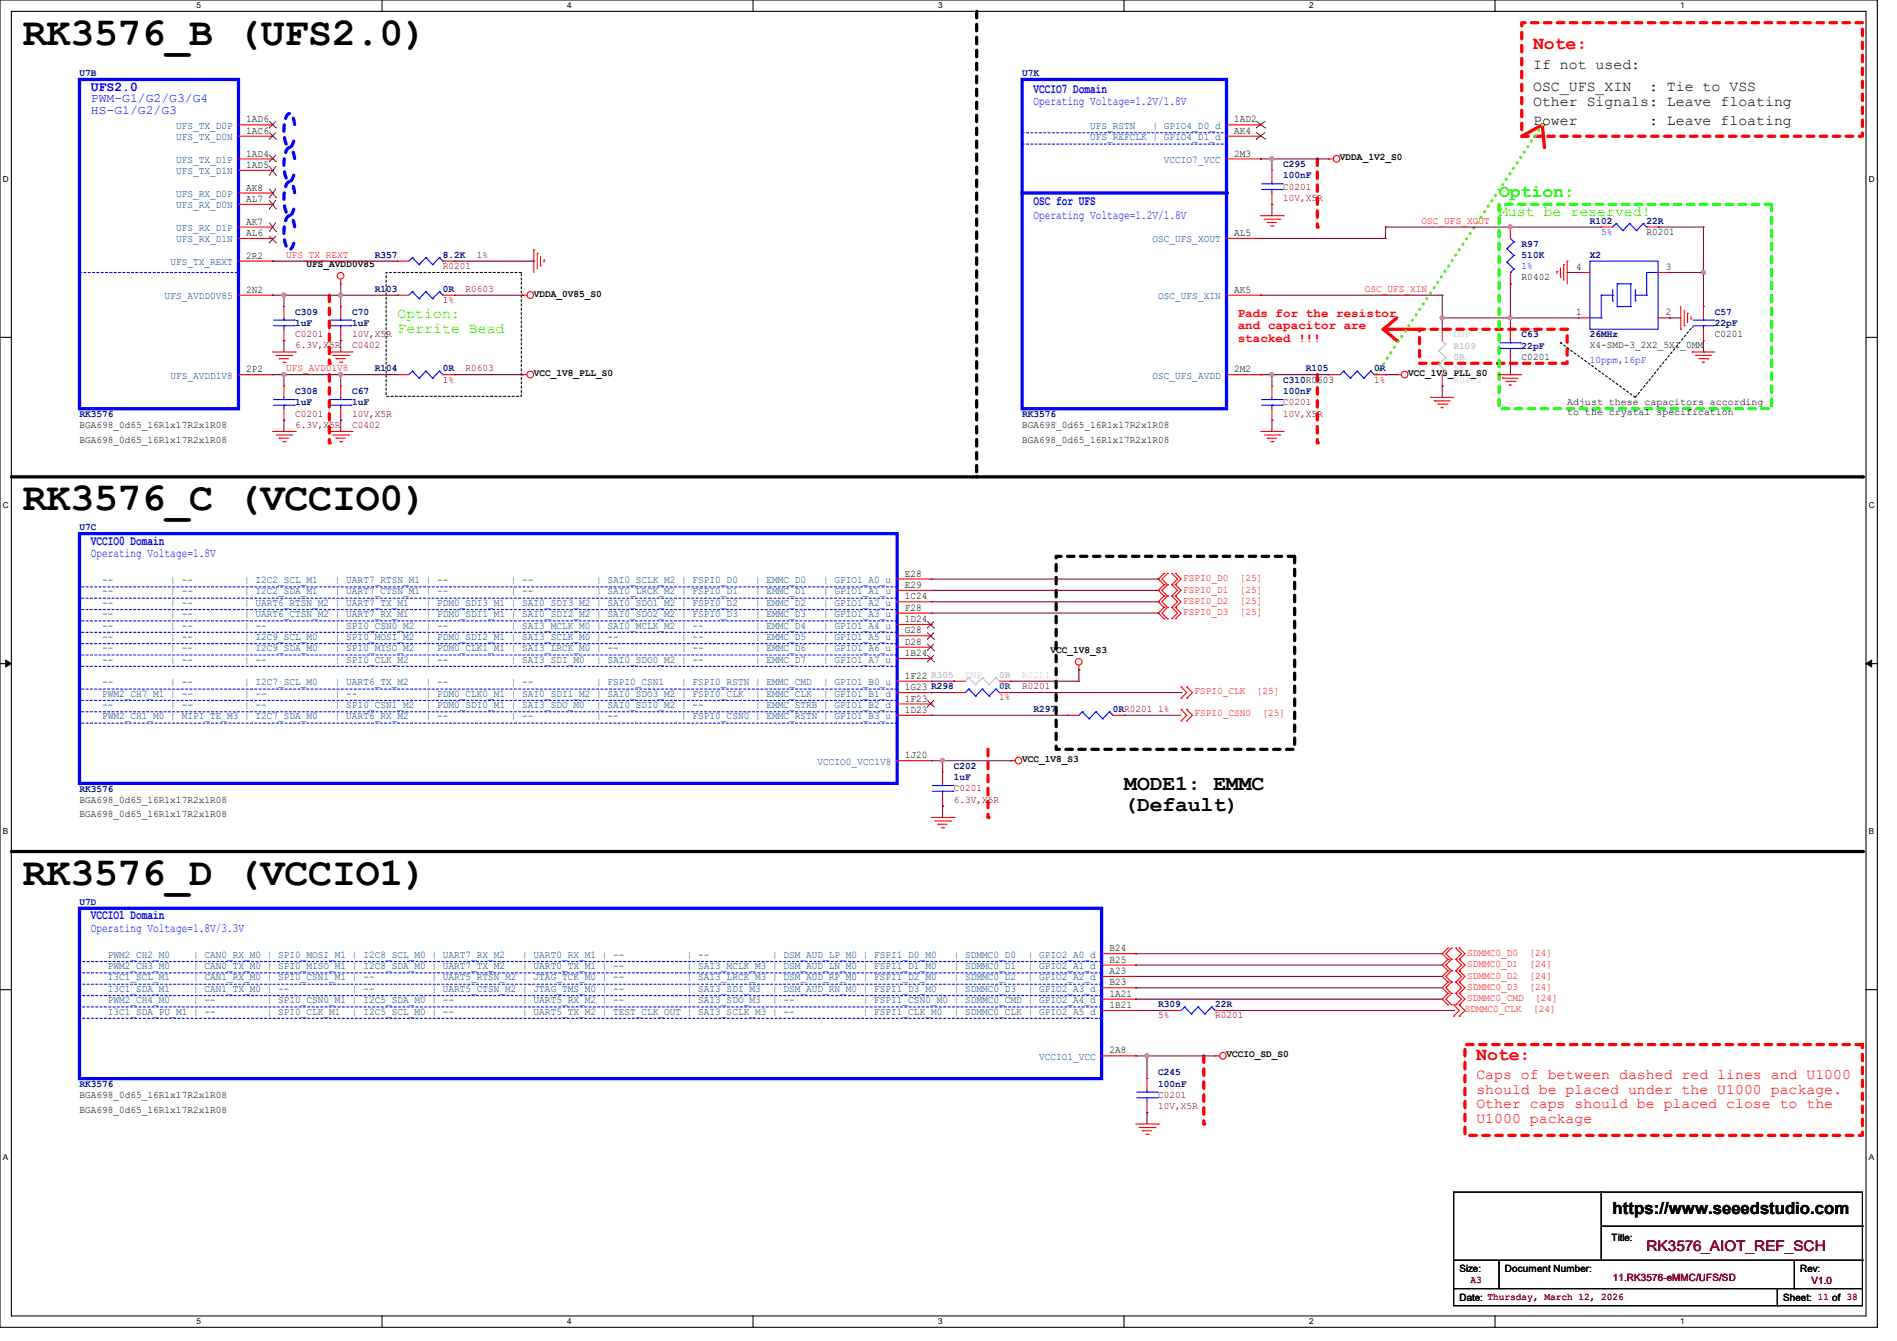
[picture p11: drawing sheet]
<svg xmlns="http://www.w3.org/2000/svg" width="297mm" height="210mm" viewBox="0 0 297 210" stroke-linecap="round" stroke-linejoin="round" font-family="sans-serif">
<path d="M0 0h293.9v207.9h-293.9zM1.8 1.8h290.3v204.3h-290.3z" fill="none" stroke="#000" stroke-width=".17"/>
<g fill="#fff">
<path d="M30.8 .2h.7v1.4h-.7z"/>
<path d="M30.8 206.2h.7v1.4h-.7z"/>
</g>
<path d="M59.8 0v1.8M59.8 206.1v1.8" fill="none" stroke="#000" stroke-width=".17"/>
<g fill="#fff">
<path d="M88.8 .2h.7v1.4h-.7z"/>
<path d="M88.8 206.2h.7v1.4h-.7z"/>
</g>
<path d="M117.9 0v1.8M117.9 206.1v1.8" fill="none" stroke="#000" stroke-width=".17"/>
<g fill="#fff">
<path d="M146.9 .2h.7v1.4h-.7z"/>
<path d="M146.9 206.2h.7v1.4h-.7z"/>
</g>
<path d="M176 0v1.8M176 206.1v1.8" fill="none" stroke="#000" stroke-width=".17"/>
<g fill="#fff">
<path d="M205 .2h.7v1.4h-.7z"/>
<path d="M205 206.2h.7v1.4h-.7z"/>
</g>
<path d="M234.1 0v1.8M234.1 206.1v1.8" fill="none" stroke="#000" stroke-width=".17"/>
<g fill="#fff">
<path d="M263.1 .2h.6v1.4h-.6z"/>
<path d="M263.1 206.2h.6v1.4h-.6z"/>
<path d="M.5 27.3h.9v1.4h-.9z"/>
<path d="M292.6 27.3h.9v1.4h-.9z"/>
<path d="M.5 78.4h.9v1.4h-.9z"/>
<path d="M292.6 78.4h.9v1.4h-.9z"/>
</g>
<path d="M0 52.8h1.8M292.1 52.8h1.8" fill="none" stroke="#000" stroke-width=".17"/>
<g fill="#fff">
<path d="M.5 129.5h.8v1.4h-.8z"/>
<path d="M292.6 129.5h.8v1.4h-.8z"/>
</g>
<path d="M0 103.9h1.8M292.1 103.9h1.8" fill="none" stroke="#000" stroke-width=".17"/>
<path d="M.9 103.4l.9 .5-.9 .5zM292.1 103.9l.9-.5v1z" fill="#000" stroke="#000" stroke-width=".16"/>
<g fill="#fff">
<path d="M.5 180.5h.8v1.4h-.8z"/>
<path d="M292.6 180.5h.8v1.4h-.8z"/>
</g>
<path d="M0 155h1.8M292.1 155h1.8" fill="none" stroke="#000" stroke-width=".17"/>
<path d="M51.6 46.2v10.7" fill="none" stroke="#f00" stroke-width=".51" stroke-dasharray="1 1"/>
<circle cx="51.6" cy="56.9" r=".25" fill="#f00" stroke-dasharray="1 1"/>
<path d="M51.6 58.7v10.6" fill="none" stroke="#f00" stroke-width=".51" stroke-dasharray="1 1"/>
<circle cx="51.6" cy="69.3" r=".25" fill="#f00" stroke-dasharray="1 1"/>
<path d="M206.2 24.9v10.7" fill="none" stroke="#f00" stroke-width=".51" stroke-dasharray="1 1"/>
<circle cx="206.2" cy="35.6" r=".25" fill="#f00" stroke-dasharray="1 1"/>
<path d="M206.2 58.7v10.6" fill="none" stroke="#f00" stroke-width=".51" stroke-dasharray="1 1"/>
<circle cx="206.2" cy="69.3" r=".25" fill="#f00" stroke-dasharray="1 1"/>
<path d="M154.7 117.3v10.7" fill="none" stroke="#f00" stroke-width=".51" stroke-dasharray="1 1"/>
<circle cx="154.7" cy="128" r=".25" fill="#f00" stroke-dasharray="1 1"/>
<path d="M188.5 165.4v10.6" fill="none" stroke="#f00" stroke-width=".51" stroke-dasharray="1 1"/>
<circle cx="188.5" cy="176" r=".25" fill="#f00" stroke-dasharray="1 1"/>
<path d="M1.8 74.7h289.8M1.8 133.3h289.8" fill="none" stroke="#000" stroke-width=".51"/>
<g fill="#000">
<circle cx="291.6" cy="74.7" r=".25"/>
<circle cx="291.6" cy="133.3" r=".25"/>
</g>
<path d="M222.2 51.6h23.2v5.3h-23.2zM229.4 163.6h62.2v14.2h-62.2z" fill="none" stroke="#f00" stroke-width=".51" stroke-dasharray="1 1"/>
<path d="M60.5 42.7h21.1v19.4h-21.1z" fill="none" stroke="#000" stroke-width=".17" stroke-dasharray=".3 .3"/>
<path d="M165.4 87.1h37.3v30.2h-37.3z" fill="none" stroke="#000" stroke-width=".51" stroke-dasharray="1 1"/>
<path d="M46.1 19.5a2.02 2.02 0 0 0-.8-1.7 1.41 1.41 0 0 0-.7 1.3 5.6 5.6 0 0 0 .5 3.9l.2 .1a1.41 1.41 0 0 0 .8-1.3l.1-.7M46.1 24.8a2.02 2.02 0 0 0-.8-1.7 1.41 1.41 0 0 0-.7 1.3 5.6 5.6 0 0 0 .5 3.9l.2 .1a1.41 1.41 0 0 0 .8-1.3l.1-.7M46.1 30.2a2.02 2.02 0 0 0-.8-1.8 1.41 1.41 0 0 0-.7 1.4 5.6 5.6 0 0 0 .5 3.8l.2 .1a1.41 1.41 0 0 0 .8-1.3l.1-.6M46.1 35.5a2.02 2.02 0 0 0-.8-1.7 1.41 1.41 0 0 0-.7 1.3 5.6 5.6 0 0 0 .5 3.9l.2 .1a1.41 1.41 0 0 0 .8-1.3l.1-.7" fill="none" stroke="#00f" stroke-width=".51" stroke-dasharray="1 1"/>
<path d="M216.6 51.6h5.6" fill="none" stroke="#f00" stroke-width=".51"/>
<circle cx="216.6" cy="51.6" r=".25" fill="#f00"/>
<path d="M218.7 49.8l-2.1 1.8" fill="none" stroke="#f00" stroke-width=".51"/>
<circle cx="216.6" cy="51.6" r=".25" fill="#f00"/>
<path d="M216.6 51.6l2.1 1.7" fill="none" stroke="#f00" stroke-width=".51"/>
<circle cx="218.7" cy="53.3" r=".25" fill="#f00"/>
<path d="M234.7 32h42.7v32h-42.7z" fill="none" stroke="#0f0" stroke-width=".51" stroke-dasharray="1 1"/>
<path d="M244.3 53.7h.1M264.9 51.2h.1M256 62.2l-11.7-8.5M256 62.2l8.9-11" fill="none" stroke="#000" stroke-width=".17" stroke-dasharray=".3 .3"/>
<path d="M152.9 1.8v72.9" fill="none" stroke="#000" stroke-width=".51" stroke-dasharray="1 1"/>
<circle cx="152.9" cy="74.7" r=".25" fill="#000" stroke-dasharray="1 1"/>
<path d="M238.3 3.6h53.3v17.7h-53.3z" fill="none" stroke="#f00" stroke-width=".51" stroke-dasharray="1 1"/>
<path d="M241.5 19.6l.3 3.5" fill="none" stroke="#f00" stroke-width=".51"/>
<circle cx="241.5" cy="19.6" r=".25" fill="#f00"/>
<path d="M241.5 19.6l-3.2 1.7" fill="none" stroke="#f00" stroke-width=".51"/>
<circle cx="241.5" cy="19.6" r=".25" fill="#f00"/>
<path d="M241.5 19.6l-26 39.1" fill="none" stroke="#80ff00" stroke-width=".51" stroke-dasharray="0 1"/>
<circle cx="215.5" cy="58.7" r=".25" fill="#80ff00" stroke-dasharray="0 1"/>
<g fill="none" stroke="#f00" stroke-width=".17">
<path d="M83.6 39.1h.1M83.6 39.1v3.6M84.1 39.7h.1M84.1 39.7v2.4M197.4 33.8h3.5M197.9 34.3h2.5M198.4 34.8h.1M198.4 34.8h1.5M199 35.4h.3M199.1 26.7h.1M199.1 32h.1M199.1 26.7v1.7"/>
<path d="M199.1 30.2v1.8M199.3 35.4h.1M200.4 34.3h.1M200.9 33.8h.1M208 24.9h.1M208 24.9h.7M42.7 55.1h3.5M43.2 55.7h2.5M43.7 56.2h.1M43.7 56.2h1.5M44.3 56.7h.3M44.6 56.7h.1"/>
<path d="M45.7 55.7h.1M46.2 55.1h.1M51.6 55.1h3.5M52.1 55.7h2.5M52.6 56.2h.1M52.6 56.2h1.5M53.2 56.7h.3M53.3 44.4h.1M53.3 43.7v.7M53.5 56.7h.1M54.6 55.7h.1M55.1 55.1h.1"/>
<path d="M62.2 58.7h.1M62.2 58.7h1.8M69.3 58.7h1.8M71.1 58.7h.1M81.8 46.2h.1M81.8 58.7h.1M81.8 46.2h.7M81.8 58.7h.7M84.6 41.6h.1M84.6 40.2v1.4M85.2 40.7h.1M85.2 40.7v.4"/>
<path d="M208 58.7h.1M208 58.7h1.8M215.1 58.7h1.8M216.9 58.7h.1M218.7 58.7h.1M218.7 58.7h.7M234.7 58.7h.1M234.7 58.7h3.6M235.2 59.2h.1M235.2 59.2h2.5M235.8 59.7h1.4M237.2 59.7h.1"/>
<path d="M243.8 42.5h.1M243.8 42.5v.3M244.3 43.4h.1M244.3 42v1.4M244.8 41.4h.1M244.8 41.4v2.5M245.4 40.9h.1M245.4 40.9v3.5M263.1 51.6h.1M263.1 48v3.6M263.7 51h.1M263.7 48.6v2.4"/>
<path d="M264.2 49.1h.1M264.2 49.1v1.4M264.8 50h.1M264.8 49.6v.4M264.9 55.1h.1M264.9 55.1h3.6M265.5 55.7h.1M265.5 55.7h2.4M266 56.2h1.4M266.5 56.7h.1M266.5 56.7h.4M266.7 48h.1"/>
<path d="M266.7 53.3h.1M266.7 48v1.8M266.7 51.6v1.7M267.4 56.2h.1M42.7 67.6h3.5M43.2 68.1h2.5M43.7 68.6h.1M43.7 68.6h1.5M44.3 69.2h.3M44.6 69.2h.1M45.7 68.1h.1M46.2 67.6h.1"/>
<path d="M51.6 67.6h3.5M52.1 68.1h2.5M52.6 68.6h.1M52.6 68.6h1.5M53.2 69.2h.3M53.5 69.2h.1M54.6 68.1h.1M55.1 67.6h.1M197.4 67.6h3.5M197.9 68.1h2.5M198.4 68.6h.1M198.4 68.6h1.5"/>
<path d="M199 69.2h.3M199.3 69.2h.1M200.4 68.1h.1M200.9 67.6h.1M224 62.2h.1M224 62.2h3.6M224.6 62.8h.1M224.6 62.8h2.4M225.1 63.3h1.4M225.6 63.8h.1M225.6 63.8h.4M226.5 63.3h.1"/>
<path d="M236.3 60.3h.1M236.3 60.3h.3M182.2 93.3h.1M182.2 95.1h.1M182.2 91.6h.1M182.2 89.8h.1M182.2 96.9h.1M182.2 93.3l-.8 .9 .8 .9M182.2 89.8l-.8 .9 .8 .9M182.2 91.6l-.8 .9 .8 .8M182.2 95.1l-.8 .9 .8 .9M182.8 95.1h.1"/>
<path d="M182.8 93.3h.1M182.8 91.6h.1M182.8 89.8h.1M182.8 96.9h.1M182.8 93.3l-.9 .9 .9 .9M182.8 91.6l-.9 .9 .9 .8M182.8 89.8l-.9 .9 .9 .9M182.8 95.1l-.9 .9 .9 .9M183.5 95.1h.1M183.5 93.3h.1M183.5 91.6h.1M183.5 89.8h.1"/>
<path d="M183.5 96.9h.1M183.5 93.3l.9 .9-.9 .9M183.5 91.6l.9 .9-.9 .8M183.5 89.8l.9 .9-.9 .9M183.5 95.1l.9 .9-.9 .9M184 93.3h.1M184 95.1h.1M184 91.6h.1M184 89.8h.1M184 96.9h.1M184 89.8l.9 .9-.9 .9M184 93.3l.9 .9-.9 .9"/>
<path d="M184 95.1l.9 .9-.9 .9M184 91.6l.9 .9-.9 .8M149.4 108.5h.1M149.4 108.5h1.7M156.5 108.5h1.7M158.2 119.1h.1M158.2 108.5h.1M158.2 119.1h.8M168.9 104.9h.1M168.9 104.2v.7M184.9 109.3h.1M184.9 107.6h.1"/>
<path d="M184.9 112.9h.1M184.9 111.1h.1M184.9 107.6l.9 .9-.9 .8M184.9 111.1l.9 .9-.9 .9M185.8 109.3h.1M185.8 107.6h.1M185.8 112.9h.1M185.8 111.1h.1M185.8 107.6l.9 .9-.9 .8M185.8 111.1l.9 .9-.9 .9M145.8 128h3.6M146.3 128.6h2.5"/>
<path d="M146.9 129.1h.1M146.9 129.1h1.4M147.4 129.6h.3M147.7 129.6h.1M148.8 128.6h.1M149.4 128h.1M183.1 158.2h.1M183.1 158.2h1.8M190.2 158.2h1.8M192 158.2h.1M226.7 150.2h.1M226.7 152h.1"/>
<path d="M226.7 148.5h.1M226.7 155.6h.1M226.7 157.4h.1M226.7 153.8h.1M226.7 153.8l-.9 .9 .9 .9M226.7 150.2l-.9 .9 .9 .9M226.7 148.5l-.9 .9 .9 .8M226.7 152l-.9 .9 .9 .9M226.7 155.6l-.9 .9 .9 .9M227.2 152h.1M227.2 150.2h.1M227.2 148.5h.1"/>
<path d="M227.2 157.4h.1M227.2 155.6h.1M227.2 153.8h.1M227.2 150.2l-.8 .9 .8 .9M227.2 148.5l-.8 .9 .8 .8M227.2 155.6l-.8 .9 .8 .9M227.2 153.8l-.8 .9 .8 .9M227.2 152l-.8 .9 .8 .9M227.6 159.1h.1M227.6 157.4h.1M227.6 157.4l.9 .8-.9 .9M227.9 152h.1"/>
<path d="M227.9 150.2h.1M227.9 148.5h.1M227.9 157.4h.1M227.9 155.6h.1M227.9 153.8h.1M227.9 150.2l.9 .9-.9 .9M227.9 148.5l.9 .9-.9 .8M227.9 155.6l.9 .9-.9 .9M227.9 153.8l.9 .9-.9 .9M227.9 152l.9 .9-.9 .9M228.5 159.1h.1M228.5 157.4h.1"/>
<path d="M228.5 150.2h.1M228.5 152h.1M228.5 148.5h.1M228.5 155.6h.1M228.5 153.8h.1M228.5 157.4l.9 .8-.9 .9M228.5 150.2l.9 .9-.9 .9M228.5 152l.9 .9-.9 .9M228.5 148.5l.9 .9-.9 .8M228.5 155.6l.9 .9-.9 .9M228.5 153.8l.9 .9-.9 .9M177.8 176h3.6"/>
<path d="M178.4 176.6h2.4M178.9 177.1h.1M178.9 177.1h1.4M179.4 177.6h.3M179.7 177.6h.1M180.8 176.6h.1M181.4 176h.1M190.2 165.4h.1M190.2 165.4h.8"/>
<circle cx="209.2" cy="24.9" r=".52"/>
<circle cx="53.3" cy="43.2" r=".52"/>
<circle cx="83" cy="58.7" r=".52"/>
<circle cx="83" cy="46.2" r=".52"/>
<circle cx="219.9" cy="58.7" r=".52"/>
<circle cx="159.5" cy="119.1" r=".52"/>
<circle cx="168.9" cy="103.6" r=".52"/>
<circle cx="191.5" cy="165.3" r=".52"/>
</g>
<g fill="none" stroke="#000" stroke-width=".17">
<path d="M227.6 186.7h64v17.8h-64zM227.6 197.4h64M234.7 197.4v4.4M250.7 186.7h.1M250.7 186.7v10.7M250.7 192h40.9M280.9 197.4v4.4M291.6 197.4h.1M291.6 192h.1M227.6 201.8h.1M227.6 201.8h64M234.7 201.8h.1"/>
<path d="M278.3 204.5h.1M278.3 201.8v2.7M280.9 201.8h.1"/>
</g>
<g fill="none" stroke="#00f" stroke-width=".17">
<path d="M197.5 28.8h3.2M197.5 29.7h3.2M199.1 29.7h.1M199.1 28.8h.1M199.1 28.4v.4M199.1 29.7v.5M200.7 28.8h.1M200.7 29.7h.1M64.6 58.1h.1M64.6 58.1l-.6 .6M64.6 58.1l1 1.1M65.6 59.2h.1"/>
<path d="M66.7 58.1h.1M66.7 58.1l-1.1 1.1M66.7 58.1l1 1.1M67.7 59.2h.1M68.8 58.1h.1M68.8 58.1l-1.1 1.1M68.8 58.1l.5 .6M69.3 58.7h.1M210.4 58.1h.1M210.4 58.1l-.6 .6M210.4 58.1l1 1.1M211.4 59.2h.1"/>
<path d="M212.5 58.1h.1M212.5 58.1l-1.1 1.1M212.5 58.1l1 1.1M213.5 59.2h.1M214.6 58.1h.1M214.6 58.1l-1.1 1.1M214.6 58.1l.5 .6M215.1 58.7h.1M265.1 50.1h3.2M265.1 51h3.2M266.7 51h.1M266.7 50.1h.1"/>
<path d="M266.7 49.8v.3M266.7 51v.6M268.3 50.1h.1M268.3 51h.1M151.7 107.9h.1M151.7 107.9l-.6 .6M151.7 107.9l1 1.1M152.7 109h.1M153.8 107.9h.1M153.8 107.9l-1.1 1.1M153.8 107.9l1.1 1.1M154.9 109h.1"/>
<path d="M155.9 107.9h.1M155.9 107.9l-1 1.1M155.9 107.9l.6 .6M156.5 108.5h.1M185.5 157.7h.1M185.5 157.7l-.6 .5M185.5 157.7l1 1.1M186.5 158.8h.1M187.6 157.7h.1M187.6 157.7l-1.1 1.1M187.6 157.7l1 1.1M188.6 158.8h.1"/>
<path d="M189.7 157.7h.1M189.7 157.7l-1.1 1.1M189.7 157.7l.5 .5M190.2 158.2h.1"/>
</g>
<path d="M160 12.4h32v51.6h-32zM160 30.2h32" fill="none" stroke="#00f" stroke-width=".51"/>
<circle cx="192" cy="30.2" r=".25" fill="#00f"/>
<g fill="none" stroke="#00f" stroke-width=".17" stroke-dasharray=".3 .3">
<path d="M160 20.8h32M160 22.6h32M192 20.8h.1M192 22.6h.1M12.4 42.7h24.9M37.3 42.7h.1M12.4 91.9h.1M12.4 93.7h.1M12.4 95.5h.1M12.4 97.2h.1M12.4 99h.1M140.5 91.9h-128.1"/>
<path d="M140.5 93.7h-128.1M140.5 95.5h-128.1M140.5 97.2h-128.1M140.5 99h-128.1M12.4 100.8h.1M12.4 102.6h.1M12.4 104.4h.1M12.4 107.9h.1M12.4 109.7h.1M12.4 111.5h.1M12.4 113.2h.1M140.5 100.8h-128.1"/>
<path d="M140.5 102.6h-128.1M140.5 104.4h-128.1M140.5 107.9h-128.1M140.5 109.7h-128.1M140.5 111.5h-128.1M140.5 113.2h-128.1M12.4 150.6h.1M12.4 152.4h.1M12.4 154.1h.1M12.4 155.9h.1M12.4 157.7h.1M12.4 159.5h.1"/>
<path d="M172.5 150.6h-160.1M172.5 152.4h-160.1M172.5 154.1h-160.1M172.5 155.9h-160.1M172.5 157.7h-160.1M172.5 159.5h-160.1"/>
</g>
<g fill="none" stroke="#f00" stroke-width=".17">
<path d="M37.3 19.6h5.4M42.7 19.6h.1M192 19.6h5.4M197.4 19.6h.1M37.3 21.3h5.4M37.3 24.9h5.4M37.3 37.3h5.4M37.3 35.6h5.4M37.3 26.7h5.4M37.3 30.2h5.4M37.3 32h5.4M42.7 21.3h.1"/>
<path d="M42.7 24.9h.1M42.7 26.7h.1M42.7 30.2h.1M42.7 32h.1M42.7 35.6h.1M42.7 37.3h.1M192 21.3h5.4M192 24.9h5.4M192 37.3h5.4M197.4 21.3h.1M197.4 24.9h.1M197.4 37.3h.1"/>
<path d="M236.5 35.6h.1M236.5 35.6v1.7M250.7 35.6h.1M250.7 35.6h1.8M257.8 35.6h1.8M259.6 35.6h.1M37.3 46.2h5.4M37.3 58.7h5.4M37.3 40.9h5.4M42.7 40.9h.1M42.7 46.2h.1M42.7 58.7h.1"/>
<path d="M44.4 48h.1M44.4 53.3h.1M44.4 48v1.8M44.4 51.6v1.7M53.3 48h.1M53.3 53.3h.1M53.3 48v1.8M53.3 51.6v1.7M62.2 46.2h.1M62.2 40.9h.1M62.2 46.2h1.8M62.2 40.9h1.8"/>
<path d="M69.3 46.2h1.8M69.3 40.9h1.8M71.1 46.2h.1M71.1 40.9h.1M192 46.2h5.4M192 58.7h5.4M197.4 46.2h.1M197.4 58.7h.1M225.8 51.6h.1M225.8 51.6v1.7M225.8 58.7v1.8M236.5 51.6h.1"/>
<path d="M236.5 56.9h.1M236.5 44.4h.1M236.5 42.7v1.7M236.5 51.6v1.7M236.5 55.1v1.8M247.1 49.8h.1M247.1 42.7h.1M247.1 49.8h1.8M247.1 42.7h1.8M259.6 49.8h1.8M259.6 42.7h1.8M261.4 42.7h.1"/>
<path d="M261.4 49.8h.1M44.4 60.5h.1M44.4 65.8h.1M44.4 60.5v1.7M44.4 64v1.8M53.3 60.5h.1M53.3 65.8h.1M53.3 60.5v1.7M53.3 64v1.8M199.1 60.5h.1M199.1 65.8h.1M199.1 60.5v1.7"/>
<path d="M199.1 64v1.8M225.8 60.5h.1M140.5 90.7h5.3M140.5 92.5h5.3M140.5 94.2h5.3M140.5 96h5.3M140.5 97.8h5.3M140.5 99.6h5.3M145.8 90.7h.1M145.8 92.5h.1M145.8 94.2h.1M145.8 96h.1"/>
<path d="M145.8 97.8h.1M145.8 99.6h.1M140.5 106.7h5.3M140.5 112h5.3M140.5 101.3h5.3M140.5 103.1h5.3M140.5 108.5h5.3M140.5 110.2h5.3M140.5 119.1h5.3M145.8 101.3h.1M145.8 103.1h.1M145.8 106.7h.1"/>
<path d="M145.8 108.5h.1M145.8 110.2h.1M145.8 112h.1M145.8 119.1h.1M149.4 106.7h.1M149.4 106.7h1.7M156.5 106.7h1.7M158.2 106.7h.1M167.1 112h.1M167.1 112h1.8M174.2 112h1.8M176 112h.1"/>
<path d="M147.6 120.9h.1M147.6 126.2h.1M147.6 120.9v1.8M147.6 124.5v1.7M172.5 149.4h5.3M172.5 151.1h5.3M172.5 152.9h5.3M172.5 154.7h5.3M172.5 156.5h5.3M172.5 158.2h5.3M177.8 149.4h.1M177.8 151.1h.1"/>
<path d="M177.8 152.9h.1M177.8 154.7h.1M177.8 156.5h.1M177.8 158.2h.1M172.5 165.4h5.3M177.8 165.4h.1M179.6 168.9h.1M179.6 174.2h.1M179.6 168.9v1.8M179.6 172.5v1.7"/>
</g>
<g fill="none" stroke="#804000" stroke-width=".16">
<path d="M42.2 19l1 1M43.2 19l-1 1M196.7 19l1.4 1M198.1 19l-1.4 1M42.2 20h.1M42.2 21.8h.1M42.2 25.3h.1M42.2 27.4h.1M42.2 31h.1M42.2 32.7h.1M42.2 36.3h.1M42.2 38h.1"/>
<path d="M42.2 20.7l1 1.1M42.2 24.3l1 1M42.2 26l1 1.4M42.2 29.6l1 1.4M42.2 31.3l1 1.4M42.2 34.8l1 1.5M42.2 37l1 1M43.2 20h.1M43.2 21.8h.1M43.2 25.3h.1M43.2 27.4h.1M43.2 31h.1"/>
<path d="M43.2 32.7h.1M43.2 36.3h.1M43.2 38h.1M43.2 20.7l-1 1.1M43.2 24.3l-1 1M43.2 26l-1 1.4M43.2 29.6l-1 1.4M43.2 31.3l-1 1.4M43.2 34.8l-1 1.5M43.2 37l-1 1M196.7 20h.1M196.7 21.8h.1"/>
<path d="M196.7 20.7l1.4 1.1M198.1 20h.1M198.1 21.8h.1M198.1 20.7l-1.4 1.1M145.2 98.3h.1M145.2 97.3l1 1M145.2 99.1l1 1M146.2 98.3h.1M146.2 97.3l-1 1M146.2 99.1l-1 1M145.2 100.1h.1M145.2 101.9h.1"/>
<path d="M145.2 103.6h.1M145.2 110.7h.1M145.2 100.8l1 1.1M145.2 102.6l1 1M145.2 109.6l1 1.1M146.2 100.1h.1M146.2 101.9h.1M146.2 103.6h.1M146.2 110.7h.1M146.2 100.8l-1 1.1M146.2 102.6l-1 1M146.2 109.6l-1 1.1"/>
</g>
<g fill="none" stroke="#c0c0c0" stroke-width=".17">
<path d="M225.3 54.9h.1M225.3 57.1h.1M225.3 54.9l1.1 1.1M225.3 57.1l1.1 1M225.8 58.7h.1M225.8 53.3l.6 .6M226.4 53.9h.1M226.4 56h.1M226.4 58.1h.1M226.4 53.9l-1.1 1M226.4 56l-1.1 1.1M226.4 58.1l-.6 .6"/>
<path d="M151.7 106.1h.1M151.7 106.1l-.6 .6M151.7 106.1l1 1.1M152.7 107.2h.1M153.8 106.1h.1M153.8 106.1l-1.1 1.1M153.8 106.1l1.1 1.1M154.9 107.2h.1M155.9 106.1h.1M155.9 106.1l-1 1.1M155.9 106.1l.6 .6M156.5 106.7h.1"/>
</g>
<g fill="none" stroke="#00f" stroke-width=".17">
<path d="M235.9 38.9h.1M235.9 38.9l1.1 1.1M236.5 37.3l.5 .6M237 37.9h.1M237 37.9l-1.1 1M253 35h.1M253 35l-.5 .6M253 35l1.1 1.1M254.1 36.1h.1M255.1 35h.1M255.1 35l-1 1.1M255.1 35l1.1 1.1"/>
<path d="M256.2 36.1h.1M257.3 35h.1M257.3 35l-1.1 1.1M257.3 35l.5 .6M257.8 35.6h.1M42.8 50.1h3.3M42.8 51h3.3M44.4 51h.1M44.4 50.1h.1M44.4 49.8v.3M44.4 51v.6M46.1 50.1h.1"/>
<path d="M46.1 51h.1M51.7 50.1h3.2M51.7 51h3.2M53.3 51h.1M53.3 50.1h.1M53.3 49.8v.3M53.3 51v.6M54.9 50.1h.1M54.9 51h.1M64.6 45.7h.1M64.6 40.3h.1M64.6 45.7l-.6 .5"/>
<path d="M64.6 45.7l1 1.1M64.6 40.3l-.6 .6M64.6 40.3l1 1.1M65.6 46.8h.1M65.6 41.4h.1M66.7 45.7h.1M66.7 40.3h.1M66.7 45.7l-1.1 1.1M66.7 45.7l1 1.1M66.7 40.3l-1.1 1.1M66.7 40.3l1 1.1M67.7 46.8h.1"/>
<path d="M67.7 41.4h.1M68.8 45.7h.1M68.8 40.3h.1M68.8 45.7l-1.1 1.1M68.8 45.7l.5 .5M68.8 40.3l-1.1 1.1M68.8 40.3l.5 .6M69.3 46.2h.1M69.3 40.9h.1M234.9 53.7h3.2M234.9 54.6h3.2M235.9 41.1h.1"/>
<path d="M235.9 41.1l1.1 1M236.5 54.6h.1M236.5 53.7h.1M236.5 42.7h.1M236.5 53.3v.4M236.5 54.6v.5M237 40h.1M237 42.1h.1M237 40l-1.1 1.1M237 42.1l-.5 .6M238.1 53.7h.1M238.1 54.6h.1"/>
<path d="M248.9 40.9h10.7v10.7h-10.7zM248.9 49.8h1.8M250.7 49.8h.1M250.7 46.2h.1M250.7 46.2h1.8M250.7 46.2v3.6M252.5 47.1h.1M252.5 46.2h.1M252.5 45.3v1.8M253.2 48h.1M253.2 44.4h.1M253.2 44.4v3.6"/>
<path d="M253.2 48h2.1M253.2 44.4h2.1M255.3 48h.1M255.3 44.4h.1M255.3 44.4v3.6M256 47.1h.1M256 45.3v1.8M256 46.2h1.8M257.8 46.2h.1M257.8 42.7h.1M257.8 42.7v3.5M257.8 42.7h1.8"/>
<path d="M259.6 42.7h.1M42.8 62.6h3.3M42.8 63.5h3.3M44.4 63.5h.1M44.4 62.6h.1M44.4 62.2v.4M44.4 63.5v.5M46.1 62.6h.1M46.1 63.5h.1M51.7 62.6h3.2M51.7 63.5h3.2M53.3 63.5h.1"/>
<path d="M53.3 62.6h.1M53.3 62.2v.4M53.3 63.5v.5M54.9 62.6h.1M54.9 63.5h.1M197.5 62.6h3.2M197.5 63.5h3.2M199.1 63.5h.1M199.1 62.6h.1M199.1 62.2v.4M199.1 63.5v.5M200.7 62.6h.1"/>
<path d="M200.7 63.5h.1M169.5 111.5h.1M169.5 111.5l-.6 .5M169.5 111.5l1 1.1M170.5 112.6h.1M171.6 111.5h.1M171.6 111.5l-1.1 1.1M171.6 111.5l1 1.1M172.6 112.6h.1M173.7 111.5h.1M173.7 111.5l-1.1 1.1M173.7 111.5l.5 .5"/>
<path d="M174.2 112h.1M146 123h3.2M146 123.9h3.2M147.6 123.9h.1M147.6 123h.1M147.6 122.7v.3M147.6 123.9v.6M149.2 123h.1M149.2 123.9h.1M178 171h3.2M178 171.9h3.2M179.6 171.9h.1"/>
<path d="M179.6 171h.1M179.6 170.7v.3M179.6 171.9v.6M181.2 171h.1M181.2 171.9h.1"/>
</g>
<path d="M12.4 12.4h24.9v51.6h-24.9zM12.4 83.6h128.1v39.1h-128.1zM12.4 142.2h160.1v26.7h-160.1z" fill="none" stroke="#00f" stroke-width=".51"/>
<g fill="none" stroke="#800040" stroke-width=".17">
<path d="M197.4 24.9h.1M197.4 24.9h10.6M197.4 37.3h19.5M199.1 24.9h.1M199.1 32h.1M199.1 24.9v1.8M199.1 32v1.8M216.9 37.3h.1M216.9 35.6h.1M216.9 35.6h33.8M216.9 35.6v1.7M236.5 35.6h.1"/>
<path d="M259.6 35.6h.1M259.6 35.6h7.1M266.7 35.6h.1M266.7 35.6v12.4M42.7 40.9h.1M42.7 46.2h.1M42.7 58.7h.1M42.7 40.9h19.5M42.7 46.2h19.5M42.7 58.7h19.5M44.4 58.7h.1M44.4 46.2h.1"/>
<path d="M44.4 53.3h.1M44.4 46.2v1.8M44.4 53.3v1.8M44.4 58.7v1.8M53.3 53.3h.1M53.3 46.2h.1M53.3 58.7h.1M53.3 44.4v3.6M53.3 53.3v1.8M53.3 58.7v1.8M62.2 46.2h.1M71.1 40.9h12.5"/>
<path d="M71.1 46.2h10.7M71.1 58.7h10.7M81.8 46.2h.1M81.8 58.7h.1M83.6 40.9h.1M197.4 46.2h.1M197.4 58.7h.1M197.4 46.2h28.4M197.4 58.7h10.6M199.1 58.7h.1M199.1 58.7v1.8M208 58.7h.1"/>
<path d="M216.9 58.7h.1M216.9 58.7h1.8M225.8 49.8h.1M225.8 46.2h.1M225.8 49.8h21.3M225.8 46.2v5.4M236.5 44.4h.1M236.5 49.8h.1M236.5 56.9h.1M236.5 44.4v7.2M236.5 56.9v1.8M245.4 42.7h.1"/>
<path d="M245.4 42.7h1.7M261.4 42.7h.1M261.4 49.8h.1M261.4 42.7h5.3M261.4 49.8h1.7M266.7 42.7h.1M266.7 55.1h.1M266.7 53.3v1.8M44.4 65.8h.1M44.4 65.8v1.8M53.3 65.8h.1M53.3 65.8v1.8"/>
<path d="M199.1 65.8h.1M199.1 65.8v1.8M225.8 60.5h.1M225.8 60.5v1.7M145.8 90.7h35.6M145.8 92.5h35.6M145.8 94.2h35.6M145.8 96h35.6M181.4 90.7h.1M181.4 92.5h.1M181.4 94.2h.1M181.4 96h.1"/>
<path d="M145.8 108.5h.1M145.8 108.5h3.6M145.8 112h21.3M145.8 119.1h12.4M145.8 106.7h3.6M147.6 119.1h.1M147.6 119.1v1.8M149.4 106.7h.1M158.2 119.1h.1M158.2 108.5h26.7M158.2 106.7h10.7M167.1 112h.1"/>
<path d="M168.9 106.7h.1M168.9 104.9h.1M168.9 104.9v1.8M176 112h.1M176 112h8.9M184.9 108.5h.1M147.6 126.2h.1M147.6 126.2v1.8M177.8 149.4h.1M177.8 151.1h.1M177.8 152.9h.1M177.8 154.7h.1"/>
<path d="M177.8 156.5h.1M177.8 158.2h.1M177.8 149.4h48M177.8 151.1h48M177.8 152.9h48M177.8 154.7h48M177.8 156.5h48M177.8 158.2h5.3M192 158.2h35.6M227.6 158.2h.1M177.8 165.4h12.4M179.6 165.4h.1"/>
<path d="M179.6 174.2h.1M179.6 165.4v3.5M179.6 174.2v1.8"/>
</g>
<g fill="#f0f" stroke="#f0f" stroke-width=".17">
<circle cx="44.4" cy="46.2" r=".32"/>
<circle cx="44.4" cy="58.7" r=".32"/>
<circle cx="199.1" cy="24.9" r=".32"/>
<circle cx="266.7" cy="42.7" r=".32"/>
<circle cx="199.1" cy="58.7" r=".32"/>
<circle cx="53.3" cy="46.2" r=".32"/>
<circle cx="53.3" cy="58.7" r=".32"/>
<circle cx="236.5" cy="49.8" r=".32"/>
<circle cx="147.6" cy="119.1" r=".32"/>
<circle cx="179.6" cy="165.3" r=".32"/>
<circle cx="236.5" cy="35.5" r=".32"/>
<circle cx="225.8" cy="49.8" r=".32"/>
</g>
<g font-size="6.2">
<text x="3.6" y="7">RK3576_B (UFS2.0)</text>
<text x="3.6" y="79.9">RK3576_C (VCCIO0)</text>
<text x="3.6" y="138.6">RK3576_D (VCCIO1)</text>
</g>
<g font-size="3.3">
<text x="176" y="123.7">MODE1: EMMC</text>
<text x="176" y="127">(Default)</text>
</g>
<g font-size="2.8" fill="#f00">
<text x="240" y="7.7">Note:</text>
<text x="231.1" y="165.9">Note:</text>
</g>
<text font-size="2.8" fill="#0f0" x="234.7" y="30.8">Option:</text>
<text font-size="2.6" x="252.5" y="190.2">https://www.seeedstudio.com</text>
<g font-size="2.3">
<text x="240" y="10.8">If not used:</text>
<text x="240" y="14.3">OSC_UFS_XIN</text>
<text x="240" y="16.6">Other Signals: Leave floating</text>
<text x="258.2" y="14.3">: Tie to VSS</text>
<text x="240" y="19.6">Power</text>
<text x="258.2" y="19.6">: Leave floating</text>
</g>
<g font-size="2.3" fill="#0f0">
<text x="234.7" y="33.9">Must be reserved!</text>
<text x="62.2" y="49.9">Option:</text>
<text x="62.2" y="52.2">Ferrite Bead</text>
</g>
<g font-size="2.3" fill="#f00">
<text x="231.1" y="169">Caps of between dashed red lines and U1000</text>
<text x="231.1" y="171.3">should be placed under the U1000 package.</text>
<text x="231.1" y="173.6">Other caps should be placed close to the</text>
<text x="231.1" y="175.9">U1000 package</text>
</g>
<text font-size="2.3" fill="#800000" x="257.8" y="195.9">RK3576_AIOT_REF_SCH</text>
<g font-size="2.1" fill="#00f">
<text x="14.2" y="14.2">UFS2.0</text>
<text x="161.8" y="14.5">VCCIO7 Domain</text>
<text x="161.8" y="32.1">OSC for UFS</text>
<text x="14.2" y="85.3">VCCIO0 Domain</text>
<text x="14.2" y="144">VCCIO1 Domain</text>
</g>
<g font-size="1.9" fill="#00f">
<text x="14.2" y="15.9">PWM-G1/G2/G3/G4</text>
<text x="14.2" y="17.9">HS-G1/G2/G3</text>
<text x="161.8" y="16.5">Operating Voltage=1.2V/1.8V</text>
<text x="161.8" y="34.2">Operating Voltage=1.2V/1.8V</text>
<text x="14.2" y="87.2">Operating Voltage=1.8V</text>
<text x="14.2" y="145.9">Operating Voltage=1.8V/3.3V</text>
</g>
<g font-size="1.9" fill="#f00">
<text x="193.8" y="49.6">Pads for the resistor</text>
<text x="193.8" y="51.6">and capacitor are</text>
<text x="193.8" y="53.5">stacked !!!</text>
</g>
<g font-size="1.6" fill="#000080">
<text x="12.4" y="11.9">U7B</text>
<text x="160" y="11.9">U7K</text>
<text x="200.9" y="26.2">C295</text>
<text x="200.9" y="27.9">100nF</text>
<text x="248.9" y="35.1">R102</text>
<text x="257.8" y="35.1">22R</text>
<text x="58.7" y="40.4">R357</text>
<text x="69.3" y="40.4">8.2K</text>
<text x="238.2" y="38.6">R97</text>
<text x="238.2" y="40.4">510K</text>
<text x="248.9" y="40.4">X2</text>
<text x="58.7" y="45.7">R103</text>
<text x="69.3" y="45.7">0R</text>
<text x="46.2" y="49.3">C309</text>
<text x="46.2" y="51.1">1uF</text>
<text x="55.1" y="49.3">C70</text>
<text x="55.1" y="51.1">1uF</text>
<text x="238.2" y="52.8">C63</text>
<text x="248.9" y="52.8">26MHz</text>
<text x="268.5" y="49.3">C57</text>
<text x="268.5" y="51.1">22pF</text>
<text x="58.7" y="58.2">R104</text>
<text x="69.3" y="58.2">0R</text>
<text x="200.9" y="59.9">C310R0603</text>
<text x="204.5" y="58.2">R105</text>
<text x="215.1" y="58.2">0R</text>
<text x="238.2" y="54.6">22pF</text>
<text x="12.4" y="65.3">RK3576</text>
<text x="46.2" y="61.7">C308</text>
<text x="46.2" y="63.5">1uF</text>
<text x="55.1" y="61.7">C67</text>
<text x="55.1" y="63.5">1uF</text>
<text x="160" y="65.3">RK3576</text>
<text x="200.9" y="61.7">100nF</text>
<text x="12.4" y="83.1">U7C</text>
<text x="156.5" y="108">0R</text>
<text x="161.8" y="111.5">R297</text>
<text x="174.2" y="111.5">0RR0201</text>
<text x="12.4" y="124">RK3576</text>
<text x="149.3" y="120.4">C202</text>
<text x="149.3" y="122.2">1uF</text>
<text x="12.4" y="141.7">U7D</text>
<text x="181.3" y="157.7">R309</text>
<text x="190.2" y="157.7">22R</text>
<text x="12.4" y="170.2">RK3576</text>
<text x="181.3" y="168.4">C245</text>
<text x="181.3" y="170.2">100nF</text>
</g>
<g font-size="1.6" fill="#004080">
<text x="27.6" y="20.2">UFS_TX_D0P</text>
<text x="27.6" y="22">UFS_TX_D0N</text>
<text x="170.7" y="20.2">UFS_RSTN</text>
<text x="170.7" y="22">UFS_REFCLK | GPIO4_D1_d</text>
<text x="180.5" y="20.2">| GPIO4_D0_d</text>
<text x="27.6" y="25.5">UFS_TX_D1P</text>
<text x="27.6" y="27.3">UFS_TX_D1N</text>
<text x="182.2" y="25.5">VCCIO7_VCC</text>
<text x="27.6" y="30.9">UFS_RX_D0P</text>
<text x="27.6" y="32.6">UFS_RX_D0N</text>
<text x="26.7" y="41.5">UFS_TX_REXT</text>
<text x="27.6" y="36.2">UFS_RX_D1P</text>
<text x="27.6" y="38">UFS_RX_D1N</text>
<text x="180.5" y="38">OSC_UFS_XOUT</text>
<text x="25.8" y="46.9">UFS_AVDD0V85</text>
<text x="181.3" y="46.9">OSC_UFS_XIN</text>
<text x="26.7" y="59.3">UFS_AVDD1V8</text>
<text x="180.5" y="59.3">OSC_UFS_AVDD</text>
<text x="16" y="91.3">--</text>
<text x="16" y="93.1">--</text>
<text x="16" y="94.9">--</text>
<text x="26.7" y="91.3">| --</text>
<text x="26.7" y="93.1">| --</text>
<text x="26.7" y="94.9">| --</text>
<text x="38.2" y="91.3">| I2C2_SCL_M1</text>
<text x="38.2" y="93.1">| I2C2_SDA_M1</text>
<text x="38.2" y="94.9">| UART6_RTSN_M2 | UART7_TX_M1</text>
<text x="52.4" y="91.3">| UART7_RTSN_M1 | --</text>
<text x="52.4" y="93.1">| UART7_CTSN_M1 | --</text>
<text x="66.7" y="94.9">| PDM0_SDI3_M1 | SAI0_SDI3_M2 | SAI0_SDO1_M2 | FSPI0_D2</text>
<text x="80" y="91.3">| --</text>
<text x="80" y="93.1">| --</text>
<text x="93.3" y="91.3">| SAI0_SCLK_M2 | FSPI0_D0</text>
<text x="93.3" y="93.1">| SAI0_LRCK_M2 | FSPI0_D1</text>
<text x="118.2" y="91.3">| EMMC_D0</text>
<text x="118.2" y="93.1">| EMMC_D1</text>
<text x="118.2" y="94.9">| EMMC_D2</text>
<text x="128.9" y="91.3">| GPIO1_A0_u</text>
<text x="128.9" y="93.1">| GPIO1_A1_u</text>
<text x="128.9" y="94.9">| GPIO1_A2_u</text>
<text x="16" y="96.6">--</text>
<text x="16" y="98.4">--</text>
<text x="16" y="100.2">--</text>
<text x="16" y="102">--</text>
<text x="26.7" y="96.6">| --</text>
<text x="26.7" y="98.4">| --</text>
<text x="26.7" y="100.2">| --</text>
<text x="26.7" y="102">| --</text>
<text x="38.2" y="96.6">| UART6_CTSN_M2 | UART7_RX_M1</text>
<text x="38.2" y="98.4">| --</text>
<text x="38.2" y="100.2">| I2C9_SCL_M0</text>
<text x="38.2" y="102">| I2C9_SDA_M0</text>
<text x="52.4" y="98.4">| SPI0_CSN0_M2</text>
<text x="52.4" y="100.2">| SPI0_MOSI_M2</text>
<text x="52.4" y="102">| SPI0_MISO_M2</text>
<text x="66.7" y="96.6">| PDM0_SDI1_M1 | SAI0_SDI2_M2 | SAI0_SDO2_M2 | FSPI0_D3</text>
<text x="66.7" y="98.4">| --</text>
<text x="66.7" y="100.2">| PDM0_SDI2_M1 | SAI3_SCLK_M0 | --</text>
<text x="66.7" y="102">| PDM0_CLK1_M1 | SAI3_LRCK_M0 | --</text>
<text x="80" y="98.4">| SAI3_MCLK_M0 | SAI0_MCLK_M2 | --</text>
<text x="106.7" y="100.2">| --</text>
<text x="106.7" y="102">| --</text>
<text x="118.2" y="96.6">| EMMC_D3</text>
<text x="118.2" y="98.4">| EMMC_D4</text>
<text x="118.2" y="100.2">| EMMC_D5</text>
<text x="118.2" y="102">| EMMC_D6</text>
<text x="128.9" y="96.6">| GPIO1_A3_u</text>
<text x="128.9" y="98.4">| GPIO1_A4_u</text>
<text x="128.9" y="100.2">| GPIO1_A5_u</text>
<text x="128.9" y="102">| GPIO1_A6_u</text>
<text x="16" y="103.8">--</text>
<text x="16" y="107.3">--</text>
<text x="26.7" y="103.8">| --</text>
<text x="26.7" y="107.3">| --</text>
<text x="38.2" y="103.8">| --</text>
<text x="38.2" y="107.3">| I2C7_SCL_M0</text>
<text x="52.4" y="103.8">| SPI0_CLK_M2</text>
<text x="52.4" y="107.3">| UART6_TX_M2</text>
<text x="66.7" y="103.8">| --</text>
<text x="66.7" y="107.3">| --</text>
<text x="80" y="103.8">| SAI3_SDI_M0</text>
<text x="80" y="107.3">| --</text>
<text x="93.3" y="103.8">| SAI0_SDO0_M2 | --</text>
<text x="93.3" y="107.3">| FSPI0_CSN1</text>
<text x="106.7" y="107.3">| FSPI0_RSTN | EMMC_CMD</text>
<text x="118.2" y="103.8">| EMMC_D7</text>
<text x="128.9" y="103.8">| GPIO1_A7_u</text>
<text x="128.9" y="107.3">| GPIO1_B0_u</text>
<text x="16" y="109.1">PWM2_CH7_M1 | --</text>
<text x="16" y="110.9">--</text>
<text x="16" y="112.6">PWM2_CH1_M0 | MIPI_TE_M3 | I2C7_SDA_M0</text>
<text x="26.7" y="110.9">| --</text>
<text x="38.2" y="109.1">| --</text>
<text x="38.2" y="110.9">| --</text>
<text x="52.4" y="109.1">| --</text>
<text x="52.4" y="110.9">| SPI0_CSN1_M2</text>
<text x="52.4" y="112.6">| UART6_RX_M2</text>
<text x="66.7" y="109.1">| PDM0_CLK0_M1 | SAI0_SDI1_M2 | SAI0_SDO3_M2 | FSPI0_CLK</text>
<text x="66.7" y="110.9">| PDM0_SDI0_M1 | SAI3_SDO_M0</text>
<text x="66.7" y="112.6">| --</text>
<text x="80" y="112.6">| --</text>
<text x="93.3" y="110.9">| SAI0_SDI0_M2 | --</text>
<text x="93.3" y="112.6">| --</text>
<text x="106.7" y="112.6">| FSPI0_CSN0 | EMMC_RSTN | GPIO1_B3_u</text>
<text x="118.2" y="109.1">| EMMC_CLK</text>
<text x="118.2" y="110.9">| EMMC_STRB | GPIO1_B2_d</text>
<text x="128.9" y="109.1">| GPIO1_B1_d</text>
<text x="128" y="119.8">VCCIO0_VCC1V8</text>
<text x="16.9" y="150">PWM2_CH2_M0</text>
<text x="30.2" y="150">| CAN0_RX_M0 | SPI0_MOSI_M1 | I2C8_SCL_M0 | UART7_RX_M2</text>
<text x="81.8" y="150">| UART0_RX_M1 | --</text>
<text x="107.5" y="150">| --</text>
<text x="120.9" y="150">| DSM_AUD_LP_M0 | FSPI1_D0_M0</text>
<text x="149.3" y="150">| SDMMC0_D0</text>
<text x="160.9" y="150">| GPIO2_A0_d</text>
<text x="16.9" y="151.8">PWM2_CH3_M0</text>
<text x="16.9" y="153.5">I3C1_SCL_M1</text>
<text x="16.9" y="155.3">I3C1_SDA_M1</text>
<text x="30.2" y="151.8">| CAN0_TX_M0 | SPI0_MISO_M1 | I2C8_SDA_M0 | UART7_TX_M2</text>
<text x="30.2" y="153.5">| CAN1_RX_M0 | SPI0_CSN1_M1 | --</text>
<text x="30.2" y="155.3">| CAN1_TX_M0 | --</text>
<text x="55.1" y="155.3">| --</text>
<text x="67.6" y="153.5">| UART5_RTSN_M2 | JTAG_TCK_M0 | --</text>
<text x="67.6" y="155.3">| UART5_CTSN_M2 | JTAG_TMS_M0 | --</text>
<text x="81.8" y="151.8">| UART0_TX_M1 | --</text>
<text x="107.5" y="151.8">| SAI3_MCLK_M3 | DSM_AUD_LN_M0 | FSPI1_D1_M0</text>
<text x="107.5" y="153.5">| SAI3_LRCK_M3 | DSM_AUD_RP_M0 | FSPI1_D2_M0</text>
<text x="107.5" y="155.3">| SAI3_SDI_M3</text>
<text x="120.9" y="155.3">| DSM_AUD_RN_M0 | FSPI1_D3_M0</text>
<text x="149.3" y="151.8">| SDMMC0_D1</text>
<text x="149.3" y="153.5">| SDMMC0_D2</text>
<text x="149.3" y="155.3">| SDMMC0_D3</text>
<text x="160.9" y="151.8">| GPIO2_A1_d</text>
<text x="160.9" y="153.5">| GPIO2_A2_d</text>
<text x="160.9" y="155.3">| GPIO2_A3_d</text>
<text x="16.9" y="157.1">PWM2_CH4_M0</text>
<text x="16.9" y="158.9">I3C1_SDA_PU_M1 | --</text>
<text x="30.2" y="157.1">| --</text>
<text x="41.8" y="157.1">| SPI0_CSN0_M1 | I2C5_SDA_M0 | --</text>
<text x="41.8" y="158.9">| SPI0_CLK_M1</text>
<text x="55.1" y="158.9">| I2C5_SCL_M0 | --</text>
<text x="81.8" y="157.1">| UART5_RX_M2 | --</text>
<text x="81.8" y="158.9">| UART5_TX_M2 | TEST_CLK_OUT | SAI3_SCLK_M3 | --</text>
<text x="107.5" y="157.1">| SAI3_SDO_M3</text>
<text x="120.9" y="157.1">| --</text>
<text x="135.1" y="157.1">| FSPI1_CSN0_M0 | SDMMC0_CMD | GPIO2_A4_d</text>
<text x="135.1" y="158.9">| FSPI1_CLK_M0</text>
<text x="149.3" y="158.9">| SDMMC0_CLK | GPIO2_A5_d</text>
<text x="162.7" y="166">VCCIO1_VCC</text>
</g>
<g font-size="1.6">
<text x="38.6" y="19.2">1AD6</text>
<text x="38.6" y="21">1AC6</text>
<text x="193.2" y="19.2">1AD2</text>
<text x="193.2" y="21">AK4</text>
<text x="38.6" y="24.5">1AD4</text>
<text x="38.6" y="26.3">1AD5</text>
<text x="38.6" y="29.8">AK8</text>
<text x="193.2" y="24.5">2M3</text>
<text x="209.8" y="25.1">VDDA_1V2_S0</text>
<text x="38.6" y="31.6">AL7</text>
<text x="38.6" y="35.2">AK7</text>
<text x="38.6" y="37">AL6</text>
<text x="38.6" y="40.5">2R2</text>
<text x="48" y="41.8">UFS_AVDD0V85</text>
<text x="193.2" y="37">AL5</text>
<text x="257.8" y="36.8">R0201</text>
<text x="38.6" y="45.8">2N2</text>
<text x="83.6" y="46.4">VDDA_0V85_S0</text>
<text x="193.2" y="45.8">AK5</text>
<text x="238.2" y="43.9">R0402</text>
<text x="246.8" y="42.3">4</text>
<text x="260.8" y="42.3">3</text>
<text x="246.8" y="49.4">1</text>
<text x="260.8" y="49.4">2</text>
<text x="268.5" y="52.8">C0201</text>
<text x="38.6" y="58.3">2P2</text>
<text x="83.6" y="58.9">VCC_1V8_PLL_S0</text>
<text x="193.2" y="58.3">2M2</text>
<text x="220.5" y="58.9">VCC_1V8_PLL_S0</text>
<text x="238.2" y="56.3">C0201</text>
<text x="248.9" y="54.6">X4-SMD-3_2X2_5X1_0MM</text>
<text x="245.4" y="63.5">Adjust these capacitors according</text>
<text x="245.4" y="65">to the crystal specification</text>
<text x="12.4" y="67">BGA698_0d65_16R1x17R2x1R08</text>
<text x="12.4" y="69.3">BGA698_0d65_16R1x17R2x1R08</text>
<text x="160" y="67">BGA698_0d65_16R1x17R2x1R08</text>
<text x="160" y="69.3">BGA698_0d65_16R1x17R2x1R08</text>
<text x="141.7" y="90.3">E28</text>
<text x="141.7" y="92.1">E29</text>
<text x="141.7" y="93.9">1C24</text>
<text x="141.7" y="95.6">F28</text>
<text x="141.7" y="97.4">1D24</text>
<text x="141.7" y="99.2">G28</text>
<text x="141.7" y="101">D28</text>
<text x="141.7" y="102.7">1B24</text>
<text x="141.7" y="106.3">1F22 R305</text>
<text x="164.5" y="102.3">VCC_1V8_S3</text>
<text x="141.7" y="108.1">1G23 R298</text>
<text x="141.7" y="109.9">1F23</text>
<text x="141.7" y="111.6">1D23</text>
<text x="141.7" y="118.7">1J20</text>
<text x="160" y="119.3">VCC_1V8_S3</text>
<text x="12.4" y="125.7">BGA698_0d65_16R1x17R2x1R08</text>
<text x="12.4" y="128">BGA698_0d65_16R1x17R2x1R08</text>
<text x="173.7" y="149">B24</text>
<text x="173.7" y="150.7">B25</text>
<text x="173.7" y="152.5">A23</text>
<text x="173.7" y="154.3">B23</text>
<text x="173.7" y="156.1">1A21</text>
<text x="173.7" y="157.9">1B21</text>
<text x="173.7" y="165">2A8</text>
<text x="192" y="165.6">VCCIO_SD_S0</text>
<text x="12.4" y="171.9">BGA698_0d65_16R1x17R2x1R08</text>
<text x="12.4" y="174.2">BGA698_0d65_16R1x17R2x1R08</text>
<text x="252.3" y="194.4">Title:</text>
<text x="228.5" y="199.1">Size:</text>
<text x="228.5" y="203.8">Date: Thursday, March 12, 2026</text>
<text x="235.6" y="199.1">Document Number:</text>
<text x="279.2" y="203.8">Sheet: 11 of 38</text>
<text x="281.8" y="199.1">Rev:</text>
</g>
<g font-size="1.6" fill="#800000">
<text x="200.9" y="29.7">C0201</text>
<text x="200.9" y="31.5">10V,X5R</text>
<text x="74.7" y="40.3">1%</text>
<text x="69.3" y="47.5">1%</text>
<text x="69.3" y="42.1">R0201</text>
<text x="72.9" y="45.7">R0603</text>
<text x="46.2" y="52.8">C0201</text>
<text x="55.1" y="52.8">10V,X5R</text>
<text x="46.2" y="54.6">6.3V,X5R</text>
<text x="55.1" y="54.6">C0402</text>
<text x="69.3" y="59.9">1%</text>
<text x="72.9" y="58.1">R0603</text>
<text x="215.1" y="59.9">1%</text>
<text x="46.2" y="65.2">C0201</text>
<text x="55.1" y="65.2">10V,X5R</text>
<text x="200.9" y="63.5">C0201</text>
<text x="200.9" y="65.2">10V,X5R</text>
<text x="46.2" y="67">6.3V,X5R</text>
<text x="55.1" y="67">C0402</text>
<text x="160" y="107.9">R0201</text>
<text x="156.5" y="109.7">1%</text>
<text x="181.3" y="111.5">1%</text>
<text x="149.3" y="123.9">C0201</text>
<text x="149.3" y="125.7">6.3V,X5R</text>
<text x="181.3" y="159.5">5%</text>
<text x="190.2" y="159.5">R0201</text>
<text x="181.3" y="171.9">C0201</text>
<text x="181.3" y="173.7">10V,X5R</text>
<text x="230.2" y="200.9">A3</text>
<text x="252.5" y="200.6">11.RK3576-eMMC/UFS/SD</text>
<text x="283.6" y="201.1">V1.0</text>
</g>
<g font-size="1.6" fill="#f00">
<text x="222.6" y="35">OSC_UFS_XOUT</text>
<text x="44.8" y="40.3">UFS_TX_REXT</text>
<text x="213.7" y="45.7">OSC_UFS_XIN</text>
<text x="44.8" y="58.1">UFS_AVDD1V8</text>
<text x="185.2" y="94.6">FSPI0_D2</text>
<text x="185.2" y="92.8">FSPI0_D1</text>
<text x="185.2" y="91">FSPI0_D0</text>
<text x="194.1" y="94.6">[25]</text>
<text x="194.1" y="92.8">[25]</text>
<text x="194.1" y="91">[25]</text>
<text x="185.2" y="96.4">FSPI0_D3</text>
<text x="194.1" y="96.4">[25]</text>
<text x="187" y="108.6">FSPI0_CLK</text>
<text x="187" y="112.2">FSPI0_CSN0</text>
<text x="196.8" y="108.6">[25]</text>
<text x="197.7" y="112.2">[25]</text>
<text x="229.7" y="149.7">SDMMC0_D0</text>
<text x="239.5" y="149.7">[24]</text>
<text x="229.7" y="151.5">SDMMC0_D1</text>
<text x="229.7" y="155">SDMMC0_D3</text>
<text x="229.7" y="153.2">SDMMC0_D2</text>
<text x="239.5" y="151.5">[24]</text>
<text x="239.5" y="155">[24]</text>
<text x="239.5" y="153.2">[24]</text>
<text x="229.3" y="158.4">SDMMC0_CLK</text>
<text x="229.7" y="156.8">SDMMC0_CMD</text>
<text x="240" y="158.4">[24]</text>
<text x="240.4" y="156.8">[24]</text>
</g>
<g font-size="1.6" fill="#00f">
<text x="250.7" y="36.8">5%</text>
<text x="238.2" y="42.1">1%</text>
<text x="248.9" y="56.9">10ppm,16pF</text>
</g>
<g font-size="1.6" fill="#c0c0c0">
<text x="227.6" y="52.8">DNP</text>
<text x="227.6" y="54.6">R109</text>
<text x="227.6" y="56.4">0R</text>
<text x="227.6" y="58.1">5%</text>
<text x="227.6" y="59.9">R0402</text>
<text x="151.1" y="106.1">DNP</text>
<text x="156.5" y="106.2">0R</text>
<text x="156.5" y="107.9">1%</text>
<text x="160" y="106.1">R0201</text>
</g>
<g font-size="1.3">
<text x="30.8" y="1.3">5</text>
<text x="88.8" y="1.3">4</text>
<text x="146.9" y="1.3">3</text>
<text x="205" y="1.3">2</text>
<text x="263.1" y="1.3">1</text>
<text x=".5" y="28.4">D</text>
<text x="292.6" y="28.4">D</text>
<text x=".5" y="79.5">C</text>
<text x="292.6" y="79.5">C</text>
<text x=".5" y="130.6">B</text>
<text x="292.6" y="130.6">B</text>
<text x=".5" y="181.7">A</text>
<text x="292.6" y="181.7">A</text>
<text x="30.8" y="207.4">5</text>
<text x="88.8" y="207.4">4</text>
<text x="146.9" y="207.4">3</text>
<text x="205" y="207.4">2</text>
<text x="263.1" y="207.4">1</text>
</g>
</svg>
